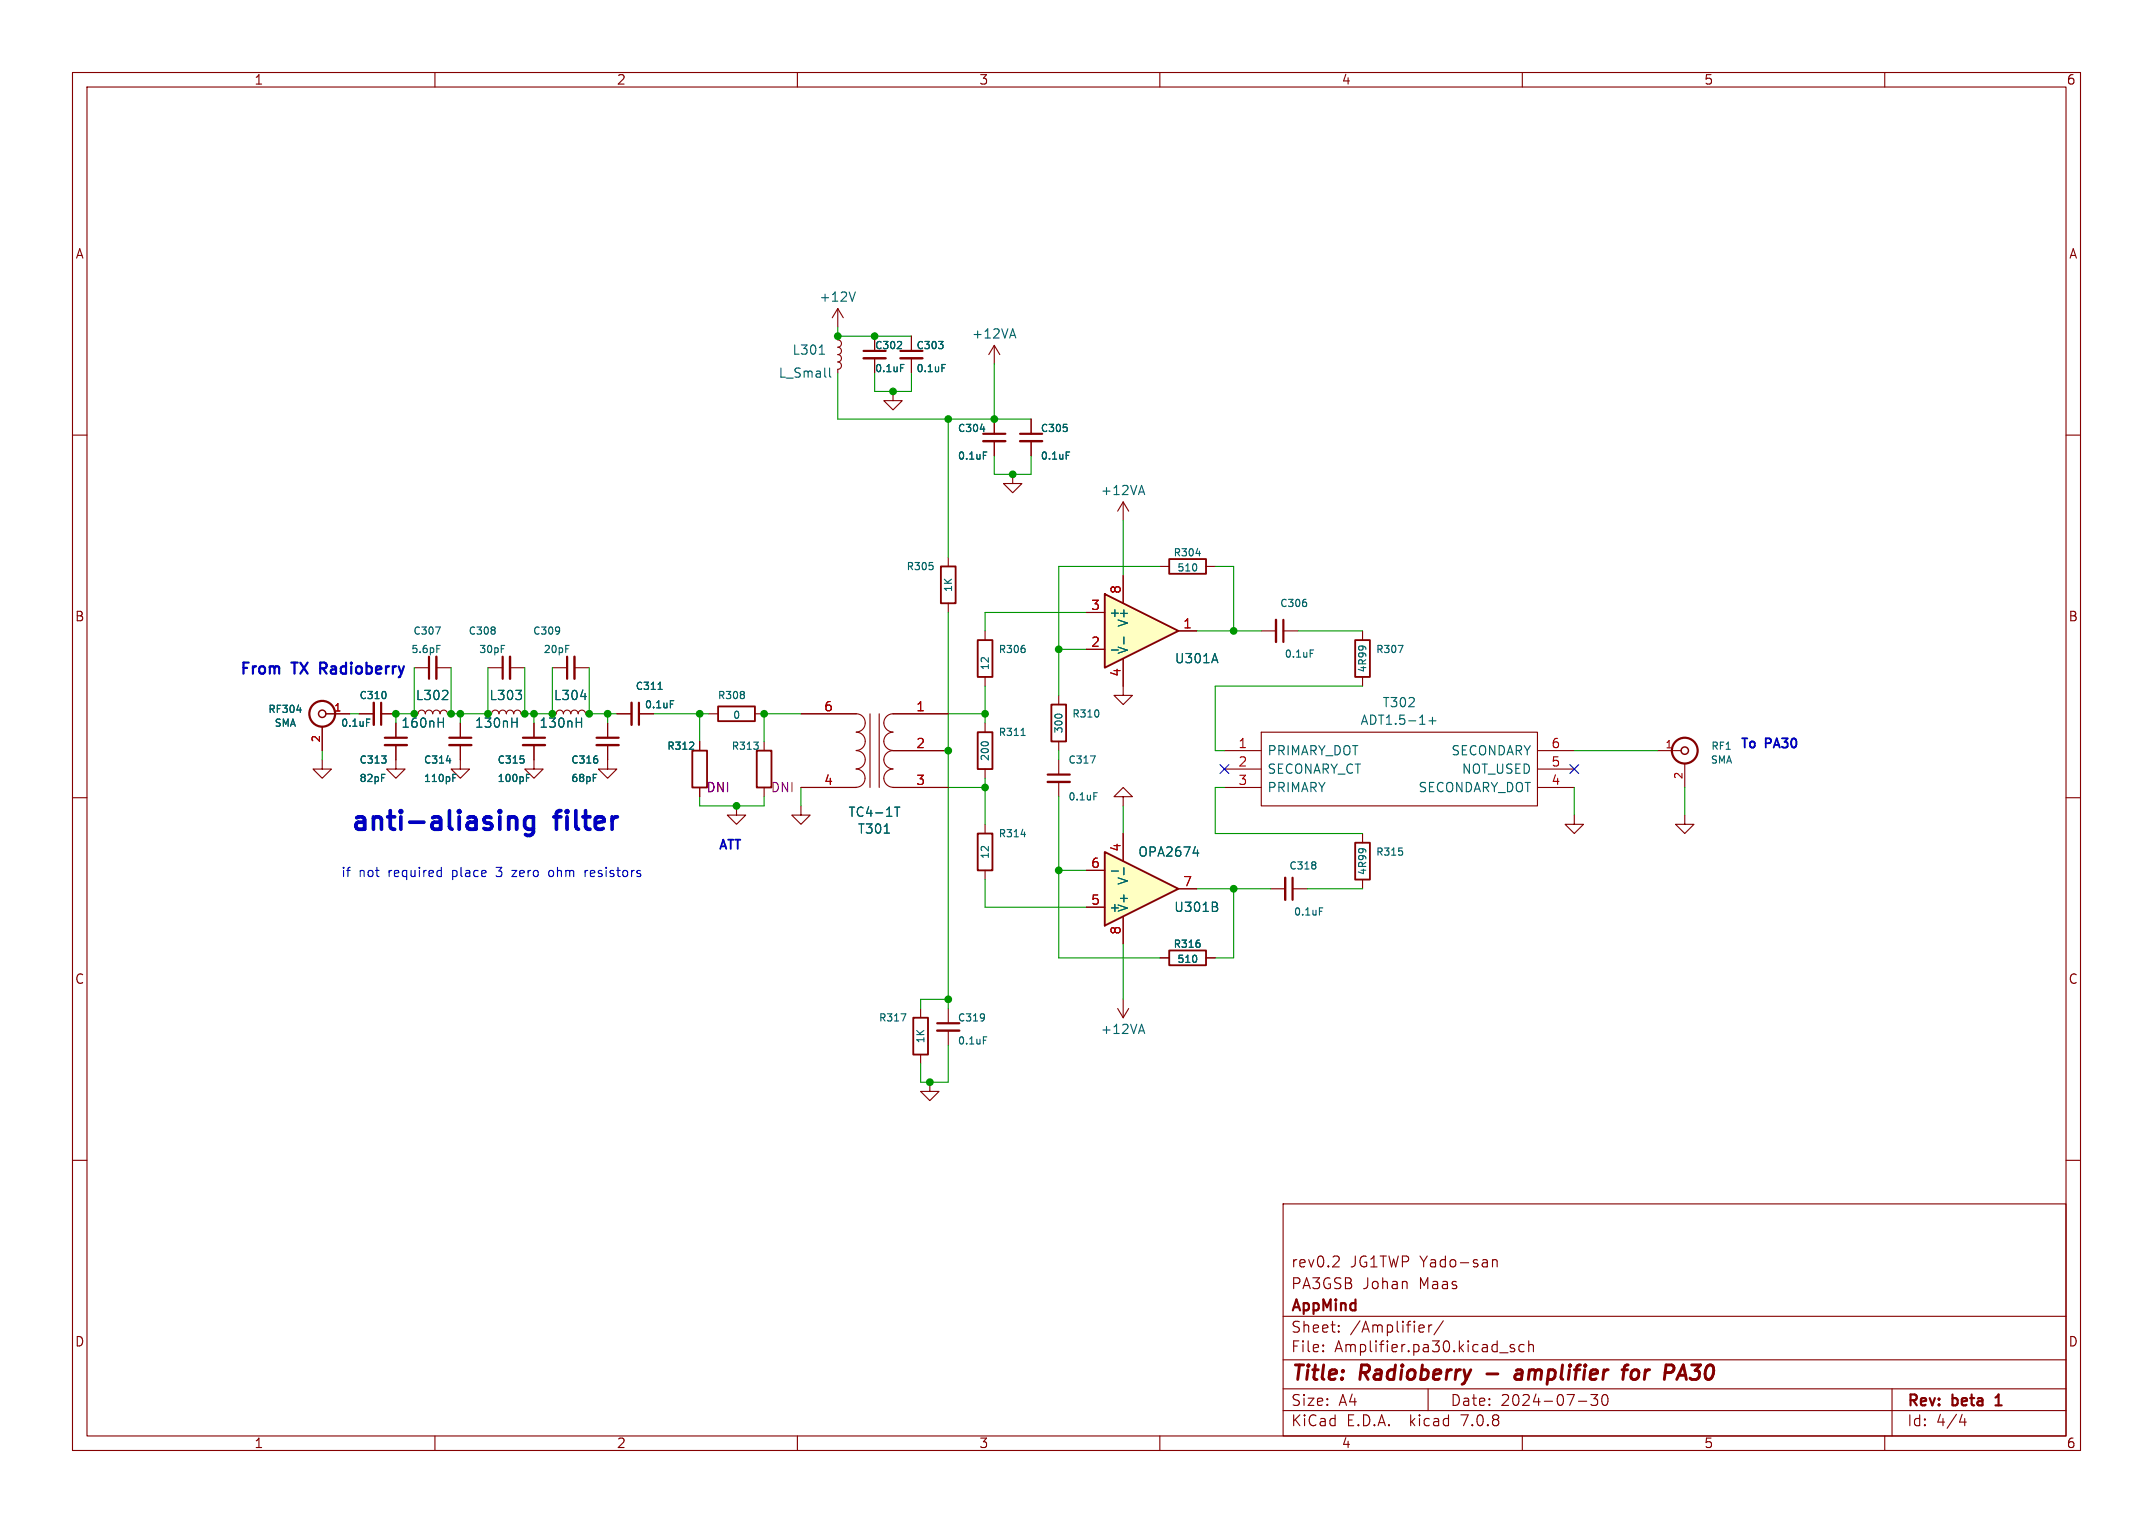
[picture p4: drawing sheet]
<svg xmlns="http://www.w3.org/2000/svg" width="297mm" height="210mm" viewBox="0 0 297 210" stroke-linecap="round" stroke-linejoin="round" font-family="sans-serif">
<g fill="none" stroke="#840000" stroke-width=".15">
<path d="M10 10h277v190h-277zM12 12h273v186h-273zM60 10v2M110 10v2M160 10v2M210 10v2M260 10v2M10 60h2M285 60h2M76.2 98.4h.5a.51 .51 0 0 1 .5-.5 .51 .51 0 0 1 .5 .5 .51 .51 0 0 1 .5-.5 .51 .51 0 0 1 .5 .5 .51 .51 0 0 1 .5-.5 .51 .51 0 0 1 .6 .5 .51 .51 0 0 1 .5-.5 .51 .51 0 0 1 .5 .5h.5M135.9 87v1.3M135.9 93.3v1.3"/>
<path d="M135.9 99.7v1.3M174 87h2M177 87h2.1M188 87v1.3M188 93.3v1.3M10 110h2M83.8 104.8v1.2h1.3l-1.3 1.3-1.3-1.3h1.3M96.5 102.2v1.3M96.5 108.6v1.3M135.9 106v1.3M168.9 103.5h5.1M168.9 106h5.1"/>
<path d="M168.9 108.6h5.1M174 101h38.1v10.1h-38.1zM188 114.9v1.3M212.1 103.5h5.1M212.1 106h5.1M212.1 108.6h5.1M285 110h2M175.3 122.6h2M178.3 122.6h2M188 121.3v1.3M10 160h2M285 160h2"/>
<path d="M177 166h108v32h-108zM184.1 173.2l.5 .1a.41 .41 0 0 1 .1 .5l-.9 .9h.9M205.9 173.7v1M205.9 173.8a.37 .37 0 0 1 .6 .1v.8M60 198v2M110 198v2M160 198v2M177 194.5h108M177 191.5h108M177 187.5h108M177 181.5h108M182.5 186.3h.1l-.1 .1"/>
<path d="M182.5 186.3v.1M182.5 185.5v.1M182.5 185.5h.1l-.1 .1M184.7 183.6v.1M184.7 183.6h-.1l.1 .1M184.7 182.8v.1M184.7 182.8h-.1l.1 .1M196.2 182.7l.2 .1 .1 .3-.8 .1M196.4 183.6l-.2 .1M197 191.5v3M197.1 182.7v1M197.5 182.7l-.3 .1-.1 .2"/>
<path d="M199.1 182.1l-1.3 2M206.9 186.5h1.1M208.9 185.5l-.4-.1-.2 .2 .1 .2 .5 .2 .1 .1-.1 .2-.2 .1-.4-.1M210 198v2M210.2 185.5l-.4-.1-.3 .3v.4l.2 .2 .1 .1 .4-.1M210.9 185.5a.37 .37 0 0 1 .6 .1v.8M210.9 184.9v1.5M217.7 193.2h1.2M220.4 192.3l-.5 .6a.41 .41 0 0 1 .5 .3v.3l-.2 .2-.5 .1-.2-.1M221.1 192.4a1.02 1.02 0 0 0 .2 1.4h.2a.91 .91 0 0 0 .2-1.4M260 198v2M261 191.5v6.5"/>
<path d="M270.7 195l-.4 1.1h.9M271 195.6v1"/>
</g>
<path d="M177 85.5v3M178.3 121v3.1M275.3 193.8h.8M275.4 192.6l-.1 .1" fill="none" stroke="#840000" stroke-width=".3"/>
<path d="M205.1 189.4h1.5M209.2 189l.2-.1 .5 .1M210 189.4h-.7a.4 .4 0 0 0-.3 .4 .4 .4 0 0 0 .2 .4l.7-.1M223.8 188.9h.7M224.6 188.2l-.4 .1-.1 .2-.2 1.7M225.8 188.9a.62 .62 0 0 0-.8 .4v.5v.2a.52 .52 0 0 0 .8 .1M231.6 189.6h.9M232.2 188.2l-.9 2" fill="none" stroke="#840000" stroke-width=".4"/>
<path d="M134.9 88.3h2v5h-2zM186.9 88.3h2.1v5h-2.1zM95.5 103.5h2v5.1h-2zM134.9 101h2v5h-2zM186.9 116.2h2.1v5.1h-2.1z" fill="none" stroke="#840000" stroke-width=".25"/>
<g fill="none" stroke="#006464" stroke-width=".15">
<path d="M79.5 99.6h.7M80.1 96h.8M80.2 99v1.3M141.4 89.5v.4M180.2 83.1v.4M180.7 89.6h.5M187.5 89.1h.7M187.8 89.1h.1M192.9 89h.6l-.4 1M197.1 99.4h1M197.6 98.9v1M95.6 102.4l.1 .1v.3l-.6 .5h.6"/>
<path d="M135.5 102.3h.7M140.9 101.4h.5M181.5 118.9v.3M181.5 119.4v.3M187.5 117.1h.7M187.8 117l.1 .1M193.4 117.4v.4M182 125.2h.5"/>
</g>
<path d="M176 85.5v3M177.3 121v3.1" fill="none" stroke="#840000" stroke-width=".33"/>
<path d="M152.4 117.5l10.2 5.1-10.2 5z" fill="#ffffc2"/>
<path d="M99.1 97.4h5v2h-5zM152.4 117.5l10.2 5.1-10.2 5z" fill="none" stroke="#840000" stroke-width=".25"/>
<path d="M123.2 54v1.2h1.3l-1.3 1.3-1.3-1.3h1.3M83.8 99.7v2M85.1 98.4h2M88.1 98.4h2.1M97.8 98.4h1.3M104.1 98.4h1.3M83.8 102.7v2.1M154.9 114.9v3.8M149.9 125.1h2.5M149.9 120h2.5M154.9 126.4v3.8M162.6 122.6h2.5" fill="none" stroke="#840000" stroke-width=".15"/>
<path d="M90.8 95.1h.5M92.5 96.6h.4M102.6 95.4v.3M102.6 95.9v.3M81.8 106.8h.5M82.4 104.7v.4M155 119.7v.9M164.6 117.6h.8M165.2 117.2v.9M153.3 120.1h1M167.7 125a.34 .34 0 0 1 .3 .3 .34 .34 0 0 1-.3 .4M167.8 124.5l.1 .1-.1 .3" fill="none" stroke="#006464" stroke-width=".15"/>
<path d="M87.1 96.9v3M82.3 102.7h3" fill="none" stroke="#840000" stroke-width=".33"/>
<path d="M88.1 96.9v3M82.3 101.7h3" fill="none" stroke="#840000" stroke-width=".3"/>
<path d="M152.4 81.9l10.2 5.1-10.2 5.1z" fill="#ffffc2"/>
<path d="M129.8 78.1h2v5.1h-2zM161.3 77.1h5.1v2h-5.1zM145 97.2h2.1v5h-2.1zM152.4 81.9l10.2 5.1-10.2 5.1zM104.4 103.5h2v5.1h-2zM134.9 114.9h2v5.1h-2zM161.3 131.1h5.1v2h-5.1zM126 140.3h2v5.1h-2z" fill="none" stroke="#840000" stroke-width=".25"/>
<g fill="none" stroke="#840000" stroke-width=".15">
<path d="M115.6 46.4v.5a.51 .51 0 0 1 .5 .5 .51 .51 0 0 1-.5 .5 .51 .51 0 0 1 .5 .5 .51 .51 0 0 1-.5 .5 .51 .51 0 0 1 .5 .5 .51 .51 0 0 1-.5 .5 .51 .51 0 0 1 .5 .5 .51 .51 0 0 1-.5 .5v.5M115.6 42.5l-.8 1.3M115.6 42.5v2.6M115.6 42.5l.7 1.3M120.6 46.4v2M120.6 49.4v2M125.7 46.4v2M125.7 49.4v2M137.2 47.6v2.6M137.2 57.8v2M137.2 47.6l-.8 1.3M137.2 47.6l.7 1.3"/>
<path d="M142.2 57.8v2M130.8 76.8v1.3M137.2 60.8v2.1M139.7 65.4v1.3h1.3l-1.3 1.2-1.3-1.2h1.3M142.2 60.8v2.1M154.9 69.2v2.6M154.9 79.4v3.8M154.9 69.2l-.7 1.3M154.9 69.2l.8 1.3M160 78.1h1.3M166.4 78.1h1.2M45 98.4h3.3"/>
<path d="M49.5 98.4h2.1M52.6 98.4h2M54.6 99.7v2M57.1 98.4h.6a.51 .51 0 0 1 .5-.5 .51 .51 0 0 1 .5 .5 .51 .51 0 0 1 .5-.5 .51 .51 0 0 1 .5 .5 .51 .51 0 0 1 .5-.5 .51 .51 0 0 1 .5 .5 .51 .51 0 0 1 .5-.5 .51 .51 0 0 1 .5 .5h.5M57.1 92.1h2.1M60.2 92.1h2M63.5 99.7v2M67.3 98.4h.5a.51 .51 0 0 1 .5-.5 .51 .51 0 0 1 .5 .5 .51 .51 0 0 1 .5-.5 .51 .51 0 0 1 .5 .5 .51 .51 0 0 1 .6-.5 .51 .51 0 0 1 .5 .5 .51 .51 0 0 1 .5-.5 .51 .51 0 0 1 .5 .5h.5M67.3 92.1h2M70.4 92.1h2M73.7 99.7v2M76.2 98.4h.5"/>
<path d="M76.2 92.1h2M79.2 92.1h2.1M80.8 98.4h.5M83.8 99.7v2M85.1 98.4h2M88.1 98.4h2.1M110.5 98.4h7.6a1.26 1.26 0 0 1 1.3 1.3 1.26 1.26 0 0 1-1.3 1.2M120 98.4v10.2M121.3 98.4v10.2M130.8 98.4h-7.6a1.26 1.26 0 0 0-1.3 1.3 1.26 1.26 0 0 0 1.3 1.2M130.8 83.2v1.3M146 95.9v1.3"/>
<path d="M149.9 89.5h2.5M149.9 84.5h2.5M154.9 90.8v5.1h1.3l-1.3 1.3-1.2-1.3h1.2M162.6 87h2.5M44.4 104.8v1.2h1.3l-1.3 1.3-1.2-1.3h1.2M44.4 100.2v3.3M54.6 102.7v3.3h1.3l-1.3 1.3-1.3-1.3h1.3M63.5 102.7v3.3h1.3l-1.3 1.3-1.3-1.3h1.3M73.7 102.7v3.3h1.2l-1.2 1.3-1.3-1.3h1.3M83.8 102.7v2.1M96.5 102.2v1.3M96.5 108.6v1.3"/>
<path d="M101.6 111.1v1.3h1.3l-1.3 1.3-1.3-1.3h1.3M105.4 102.2v1.3M105.4 108.6v1.3M110.5 111.1v1.3h1.3l-1.3 1.3-1.3-1.3h1.3M110.5 108.6h7.6M118.1 106a1.26 1.26 0 0 1 1.2 1.3 1.26 1.26 0 0 1-1.2 1.3M118.1 101a1.27 1.27 0 0 1 1.3 1.2 1.27 1.27 0 0 1-1.3 1.3 1.26 1.26 0 0 1 1.3 1.3 1.26 1.26 0 0 1-1.3 1.2M123.2 106a1.26 1.26 0 0 0-1.3 1.3 1.26 1.26 0 0 0 1.3 1.3M123.2 103.5a1.26 1.26 0 0 0-1.3 1.3 1.26 1.26 0 0 0 1.3 1.2M123.2 101a1.26 1.26 0 0 0-1.3 1.2 1.26 1.26 0 0 0 1.3 1.3M123.2 103.5h7.6M123.2 108.6h7.6"/>
<path d="M135.9 113.7v1.2M146 102.2v1.3M146 104.8v2M146 107.8v2.1M154.9 109.9h1.3l-1.3-1.3-1.2 1.3h1.2v1.2M154.9 114.9v3.8M217.2 112.4v1.3h1.2l-1.2 1.2-1.3-1.2h1.3M228.6 103.5h3.3M232.4 112.4v1.3h1.3l-1.3 1.2-1.3-1.2h1.3M232.4 105.3v3.3M127 139.1v1.2M130.8 139.1v2"/>
<path d="M135.9 120v1.3M149.9 125.1h2.5M149.9 120h2.5M154.2 139.1l.7 1.2M154.9 126.4v3.8M154.9 137.8v2.5M155.7 139.1l-.8 1.2M160 132.1h1.3M162.6 122.6h2.5M166.4 132.1h1.2M127 145.4v1.3M128.3 149.2v1.3h1.2l-1.2 1.3-1.3-1.3h1.3"/>
<path d="M130.8 142.1v2"/>
</g>
<g fill="none" stroke="#006464" stroke-width=".15">
<path d="M113 48.8h.7M114.4 50.7v1.1l.2 .2M118 40.3l-.4 1.2M124.2 50.3h.5M124.3 47.1l.1 .2-.1 .2-.5 .6h.6M129.5 47.1h.6l-.3 .4M129.9 50.3h.5M130 47.6v.4M135.2 59.2h.6M139.4 46.2h.6M139.7 45.3l.4 1.3M147.2 59v.4"/>
<path d="M128.7 78v.5M135.7 62.3h.4M147.1 62.3h.5M157.2 67.8h.6M157.5 66.9l.4 1.3M165 76.3h.6M165 77.9v.6M41 97.9h.6M50.6 99.2h.4M53.2 95.5v.6M60.1 86.5h.6l-.4 .9M60.3 89h.4"/>
<path d="M60.4 99.6h.8M61 96.5h.8M61.2 99v1.3M61.7 95.3v.4M68.3 86.5v.3M68.3 87v.4M69.1 89h.5M70.6 99.6h.7M71.2 95.2h.7l-.4 .5M71.3 99v1.3M71.9 95.8v.5M77.1 86.5v.7"/>
<path d="M77.2 86.9l-.1 .1M78 89h.5M79.5 99.6h.7M80.1 96h.8M80.2 99v1.3M90.8 95.1h.5M92.5 96.6h.4M145.7 98.5h.6M151.5 98.1v.6M153.3 89.6h1M155 87.8v1M167.6 90.1l.4 1.3"/>
<path d="M52.6 104.2h.6l-.3 .4M52.6 106.8h.5M53.2 104.7v.4M61.6 104.9h.6M62.5 106.8h.4M62.5 107.2h.3M72.3 104.7v.4M72.6 106.8h.5M72.6 107.2h.4M81.8 106.8h.5M82.4 104.7v.4M95.6 102.4l.1 .1v.3l-.6 .5h.6"/>
<path d="M104 102.3h.6l-.3 .4M104.5 102.8v.4M122 114.9h.7M123.4 111.3h.7M123.8 111.3v1.3M140.9 115.1h.6M150.4 104.2h.7l-.4 1M150.9 109.3h.5M155 119.7v.9M164.6 117.6h.8M165.2 117.2v.9M124.3 139.8h.7l-.5 1"/>
<path d="M135.8 139.9v.6M153.3 120.1h1M165 131.9v.6M165.5 130.1v.4M167.7 125a.34 .34 0 0 1 .3 .3 .34 .34 0 0 1-.3 .4M167.8 124.5l.1 .1-.1 .3M135.7 143h.4M135.8 140.2v.1M157.2 142.1h.6M157.5 141.2l.4 1.3"/>
</g>
<g fill="none" stroke="#840000" stroke-width=".33">
<path d="M119.1 49.4h3.1M124.2 49.4h3.1M135.6 60.8h3.1M140.7 60.8h3.1M51.6 96.9v3M60.2 90.6v3M70.4 90.6v3M79.2 90.6v3M53.1 102.7h3M62 102.7h3M72.1 102.7h3.1M144.5 107.8h3.1"/>
<path d="M129.3 142.1h3"/>
</g>
<g fill="none" stroke="#840000" stroke-width=".3">
<path d="M119.1 48.4h3.1M124.2 48.4h3.1M135.6 59.8h3.1M140.7 59.8h3.1M52.6 96.9v3M59.2 90.6v3M69.3 90.6v3M78.2 90.6v3M53.1 101.7h3M62 101.7h3M72.1 101.7h3.1M144.5 106.8h3.1"/>
<path d="M129.3 141.1h3"/>
<circle cx="44.4" cy="98.4" r="1.78"/>
<circle cx="232.4" cy="103.5" r="1.78"/>
</g>
<g fill="none" stroke="#840000" stroke-width=".2">
<circle cx="44.5" cy="98.4" r=".51"/>
<circle cx="232.4" cy="103.5" r=".51"/>
</g>
<path d="M44.2 92.2h.6M44.8 91.4h-.6v1.5" fill="none" stroke="#0000c2" stroke-width=".3"/>
<path d="M70.2 112.6v1.7M70.2 112.9a.64 .64 0 0 1 1.1 .1v1.3M73.6 112.8l-.3-.2h-.4l-.4 .3-.1 .2v.8l.2 .3 .3 .1h.4l.3-.1M73.6 112.6v2.1a.69 .69 0 0 1-1.1 .4" fill="none" stroke="#0000c2" stroke-width=".51"/>
<path d="M60.9 119.6v1.3M60.5 120l.4 .1M60.9 120.8l-.4 .1M70.6 120h.7l-.7 .9h.7M76.1 120l-.3 .1-.1 .2 .1 .5 .3 .1M80.7 120v.9M81.1 120l-.3 .1-.1 .2" fill="none" stroke="#0000c2" stroke-width=".15"/>
<g fill="none" stroke="#009600" stroke-width=".15">
<path d="M115.6 45.1v1.3h10.1M115.6 51.4v6.4h26.6M120.6 51.4v2.6h5.1v-2.6M130.8 57.8v19M137.2 50.2v7.6M137.2 62.9v2.5h5v-2.5M154.9 71.8v7.6M160 78.1h-14v17.8M167.6 78.1h2.6v8.9M48.3 98.4h1.2M57.1 92.1v6.3h-2.5v1.3M62.2 92.1v6.3h5.1v-6.3"/>
<path d="M63.5 98.4v1.3M72.4 92.1v6.3h3.8v-6.3M73.7 98.4v1.3M81.3 92.1v6.3h3.8M83.8 98.4v1.3M90.2 98.4h7.6M96.5 98.4v3.8M110.5 98.4h-5.1v3.8M130.8 98.4h5.1M130.8 84.5v54.6M135.9 94.6v5.1M146 89.5h3.9"/>
<path d="M149.9 84.5h-14v2.5M165.1 87h8.9M179.1 87h8.9M188 94.6h-20.4v8.9h1.3M44.4 103.5v1.3M96.5 109.9v1.2h8.9v-1.2M110.5 108.6v2.5M130.8 108.6h5.1M135.9 107.3v6.4M146 103.5v1.3M146 109.9v22.2h14M154.9 111.1v3.8"/>
<path d="M168.9 108.6h-1.3v6.3h20.4M217.2 108.6v3.8M217.2 103.5h11.4M232.4 108.6v3.8M130.8 137.8h-3.8v1.3M135.9 121.3v3.8h14M146 120h3.9M154.9 130.2v7.6M165.1 122.6h10.2M170.2 122.6v9.5h-2.6M180.3 122.6h7.7M130.8 144.1v5.1h-3.8v-2.5"/>
</g>
<path d="M168.3 105.4l1.2 1.3M169.5 105.4l-1.2 1.3M216.6 105.4l1.2 1.3M217.8 105.4l-1.2 1.3" fill="none" stroke="#000084" stroke-width=".15"/>
<g fill="#009600" stroke="#009600" stroke-width=".15">
<circle cx="146" cy="120" r=".46"/>
<circle cx="170.2" cy="87" r=".46"/>
<circle cx="170.2" cy="122.6" r=".46"/>
<circle cx="76.2" cy="98.4" r=".46"/>
<circle cx="72.4" cy="98.4" r=".46"/>
<circle cx="73.7" cy="98.4" r=".46"/>
<circle cx="101.6" cy="111.1" r=".46"/>
<circle cx="96.5" cy="98.4" r=".46"/>
<circle cx="115.6" cy="46.4" r=".46"/>
<circle cx="120.6" cy="46.4" r=".46"/>
<circle cx="105.4" cy="98.4" r=".46"/>
<circle cx="130.8" cy="103.5" r=".46"/>
<circle cx="135.9" cy="98.4" r=".46"/>
<circle cx="137.2" cy="57.8" r=".46"/>
<circle cx="135.9" cy="108.6" r=".46"/>
<circle cx="130.8" cy="57.8" r=".46"/>
<circle cx="123.2" cy="54" r=".46"/>
<circle cx="146" cy="89.5" r=".46"/>
<circle cx="130.8" cy="137.8" r=".46"/>
<circle cx="139.7" cy="65.4" r=".46"/>
<circle cx="128.3" cy="149.2" r=".46"/>
<circle cx="62.2" cy="98.4" r=".46"/>
<circle cx="57.1" cy="98.4" r=".46"/>
<circle cx="54.6" cy="98.4" r=".46"/>
<circle cx="67.3" cy="98.4" r=".46"/>
<circle cx="63.5" cy="98.4" r=".46"/>
<circle cx="81.3" cy="98.4" r=".46"/>
<circle cx="83.8" cy="98.4" r=".46"/>
</g>
<g font-size="3.6" fill="#0000c2">
<text x="48.3" y="114.7">anti-aliasing</text>
<text x="76.8" y="114.7">filter</text>
</g>
<g font-size="2.8" fill="#840000">
<text x="178" y="190.9">Title:</text>
<text x="187.7" y="190.9">Radioberry</text>
<text x="210.7" y="190.9">amplifier</text>
<text x="226.3" y="190.9">for</text>
<text x="232.9" y="190.9">PA30</text>
</g>
<g font-size="2.1" fill="#0000c2">
<text x="33" y="93.1">From</text>
<text x="40.5" y="93.1">TX</text>
<text x="44.8" y="93.1">Radioberry</text>
</g>
<g font-size="2.1" fill="#840000">
<text x="178" y="178">PA3GSB</text>
<text x="178" y="175">rev0.2</text>
<text x="186.2" y="175">JG1TWP Yado-san</text>
<text x="187.9" y="178">Johan</text>
<text x="195.8" y="178">Maas</text>
<text x="178" y="184">Sheet:</text>
<text x="178" y="181.2">AppMind</text>
<text x="186.2" y="184">/Amplifier/</text>
<text x="178" y="186.7">File:</text>
<text x="184.1" y="186.7">Amplifier.pa30.kicad_sch</text>
<text x="178" y="196.9">KiCad</text>
<text x="178" y="194.1">Size:</text>
<text x="184.7" y="194.1">A4</text>
<text x="185.7" y="196.9">E.D.A.</text>
<text x="194.6" y="196.9">kicad</text>
<text x="200" y="194.1">Date:</text>
<text x="201.8" y="196.9">7.0.8</text>
<text x="207" y="194.1">2024-07-30</text>
<text x="263" y="194.3">Rev:</text>
<text x="263" y="196.9">Id:</text>
<text x="267.1" y="196.9">4/4</text>
<text x="269.4" y="194.3">beta</text>
<text x="276" y="194.3">1</text>
</g>
<g font-size="1.8" fill="#840000">
<text x="35" y="11.9">1</text>
<text x="85" y="11.9">2</text>
<text x="135" y="11.9">3</text>
<text x="185" y="11.9">4</text>
<text x="235" y="11.9">5</text>
<text x="285" y="11.9">6</text>
<text x="10.3" y="35.9">A</text>
<text x="285.3" y="35.9">A</text>
<text x="10.3" y="85.9">B</text>
<text x="285.3" y="85.9">B</text>
<text x="10.3" y="135.9">C</text>
<text x="285.3" y="135.9">C</text>
<text x="10.3" y="185.9">D</text>
<text x="285.3" y="185.9">D</text>
<text x="35" y="199.9">1</text>
<text x="85" y="199.9">2</text>
<text x="135" y="199.9">3</text>
<text x="185" y="199.9">4</text>
<text x="235" y="199.9">5</text>
<text x="285" y="199.9">6</text>
</g>
<g font-size="1.8" fill="#006464">
<text x="112.9" y="41.8">+12V</text>
<text x="134" y="46.9">+12VA</text>
<text x="107.3" y="52.3">L_Small</text>
<text x="109.2" y="49.1">L301</text>
<text x="151.8" y="68.5">+12VA</text>
<text x="152.9" y="85.3">+</text>
<text x="155.8" y="86.6" transform="rotate(-90 155.8 86.6)">V+</text>
<text x="155.8" y="90.3" transform="rotate(-90 155.8 90.3)">V-</text>
<text x="162" y="91.7">U301A</text>
<text x="55.3" y="100.6">160nH</text>
<text x="57.3" y="96.7">L302</text>
<text x="65.4" y="100.6">130nH</text>
<text x="67.4" y="96.7">L303</text>
<text x="74.3" y="100.6">130nH</text>
<text x="76.3" y="96.7">L304</text>
<text x="187.6" y="100.2">ADT1.5-1+</text>
<text x="190.6" y="97.7">T302</text>
<text x="174.8" y="104.4">PRIMARY_DOT</text>
<text x="174.8" y="106.9">SECONARY_CT</text>
<text x="200.1" y="104.4">SECONDARY</text>
<text x="201.6" y="106.9">NOT_USED</text>
<text x="116.9" y="112.9">TC4-1T</text>
<text x="174.8" y="109.4">PRIMARY</text>
<text x="195.6" y="109.4">SECONDARY_DOT</text>
<text x="118.3" y="115.2">T301</text>
<text x="156.9" y="118.3">OPA2674</text>
<text x="152.9" y="126">+</text>
<text x="155.8" y="125.9" transform="rotate(-90 155.8 125.9)">V+</text>
<text x="155.8" y="122.1" transform="rotate(-90 155.8 122.1)">V-</text>
<text x="161.9" y="126">U301B</text>
<text x="151.8" y="142.8">+12VA</text>
</g>
<g font-size="1.8" fill="#a90000">
<text x="154.7" y="82" transform="rotate(-90 154.7 82)">8</text>
<text x="150.4" y="89.3">2</text>
<text x="150.4" y="84.2">3</text>
<text x="163.1" y="86.7">1</text>
<text x="154.7" y="93.4" transform="rotate(-90 154.7 93.4)">4</text>
<text x="113.6" y="98.2">6</text>
<text x="126.3" y="98.2">1</text>
<text x="126.3" y="103.3">2</text>
<text x="170.7" y="103.3">1</text>
<text x="170.7" y="105.8">2</text>
<text x="213.9" y="105.8">5</text>
<text x="213.9" y="103.3">6</text>
<text x="113.6" y="108.3">4</text>
<text x="126.3" y="108.3">3</text>
<text x="170.7" y="108.3">3</text>
<text x="213.9" y="108.3">4</text>
<text x="150.4" y="119.8">6</text>
<text x="154.7" y="117.5" transform="rotate(-90 154.7 117.5)">4</text>
<text x="150.4" y="124.8">5</text>
<text x="163.1" y="122.3">7</text>
<text x="154.7" y="129" transform="rotate(-90 154.7 129)">8</text>
</g>
<g font-size="1.8" fill="#0000c2">
<text x="240" y="103.3">To</text>
<text x="243.6" y="103.3">PA30</text>
<text x="99.1" y="117.2">ATT</text>
<text x="47" y="121">if</text>
<text x="49.5" y="121">not</text>
<text x="53.7" y="121">required</text>
<text x="62.7" y="121">place</text>
<text x="69" y="121">3</text>
<text x="71.3" y="121">zero</text>
<text x="76.6" y="121">ohm</text>
<text x="81.7" y="121">resistors</text>
</g>
<g font-size="1.8" fill="#840084">
<text x="97.4" y="109.4">DNI</text>
<text x="106.2" y="109.4">DNI</text>
</g>
<g font-size="1.4" fill="#006464">
<text x="120.6" y="48.3">C302</text>
<text x="120.6" y="51.5">0.1uF</text>
<text x="126.3" y="48.3">C303</text>
<text x="126.3" y="51.5">0.1uF</text>
<text x="132" y="59.8">C304</text>
<text x="143.5" y="59.8">C305</text>
<text x="132" y="63.6">0.1uF</text>
<text x="143.5" y="63.6">0.1uF</text>
<text x="161.8" y="76.9">R304</text>
<text x="125" y="78.8">R305</text>
<text x="131.5" y="81.7" transform="rotate(-90 131.5 81.7)">1K</text>
<text x="162.3" y="79">510</text>
<text x="176.5" y="83.9">C306</text>
<text x="56.9" y="87.7">C307</text>
<text x="64.5" y="87.7">C308</text>
<text x="73.4" y="87.7">C309</text>
<text x="56.6" y="90.3">5.6pF</text>
<text x="66" y="90.3">30pF</text>
<text x="74.9" y="90.3">20pF</text>
<text x="87.6" y="95.3">C311</text>
<text x="136.6" y="92.5" transform="rotate(-90 136.6 92.5)">12</text>
<text x="137.7" y="90.3">R306</text>
<text x="177.1" y="90.9">0.1uF</text>
<text x="188.7" y="92.8" transform="rotate(-90 188.7 92.8)">4R99</text>
<text x="189.7" y="90.3">R307</text>
<text x="36.9" y="98.5">RF304</text>
<text x="37.8" y="100.4">SMA</text>
<text x="46.9" y="100.4">0.1uF</text>
<text x="49.5" y="96.6">C310</text>
<text x="88.9" y="97.9">0.1uF</text>
<text x="98.9" y="96.6">R308</text>
<text x="101" y="99.3">0</text>
<text x="137.7" y="101.7">R311</text>
<text x="146.8" y="101.2" transform="rotate(-90 146.8 101.2)">300</text>
<text x="147.8" y="99.1">R310</text>
<text x="49.5" y="105.5">C313</text>
<text x="58.4" y="105.5">C314</text>
<text x="68.5" y="105.5">C315</text>
<text x="78.7" y="105.5">C316</text>
<text x="91.9" y="103.6">R312</text>
<text x="100.8" y="103.6">R313</text>
<text x="136.6" y="105" transform="rotate(-90 136.6 105)">200</text>
<text x="147.3" y="105.5">C317</text>
<text x="235.9" y="105.5">SMA</text>
<text x="236" y="103.6">RF1</text>
<text x="49.5" y="108">82pF</text>
<text x="58.4" y="108">110pF</text>
<text x="68.5" y="108">100pF</text>
<text x="78.7" y="108">68pF</text>
<text x="147.3" y="110.6">0.1uF</text>
<text x="136.6" y="118.5" transform="rotate(-90 136.6 118.5)">12</text>
<text x="137.7" y="115.7">R314</text>
<text x="189.7" y="118.2">R315</text>
<text x="177.8" y="120.1">C318</text>
<text x="188.7" y="120.8" transform="rotate(-90 188.7 120.8)">4R99</text>
<text x="161.8" y="130.9">R316</text>
<text x="178.4" y="126.5">0.1uF</text>
<text x="162.3" y="133">510</text>
<text x="121.1" y="141.1">R317</text>
<text x="127.7" y="144" transform="rotate(-90 127.7 144)">1K</text>
<text x="132" y="141.1">C319</text>
<text x="132" y="144.2">0.1uF</text>
</g>
<g font-size="1.4" fill="#a90000">
<text x="46" y="98.2">1</text>
<text x="44.2" y="102.5" transform="rotate(-90 44.2 102.5)">2</text>
<text x="229.6" y="103.3">1</text>
<text x="232.2" y="107.5" transform="rotate(-90 232.2 107.5)">2</text>
</g>
</svg>
